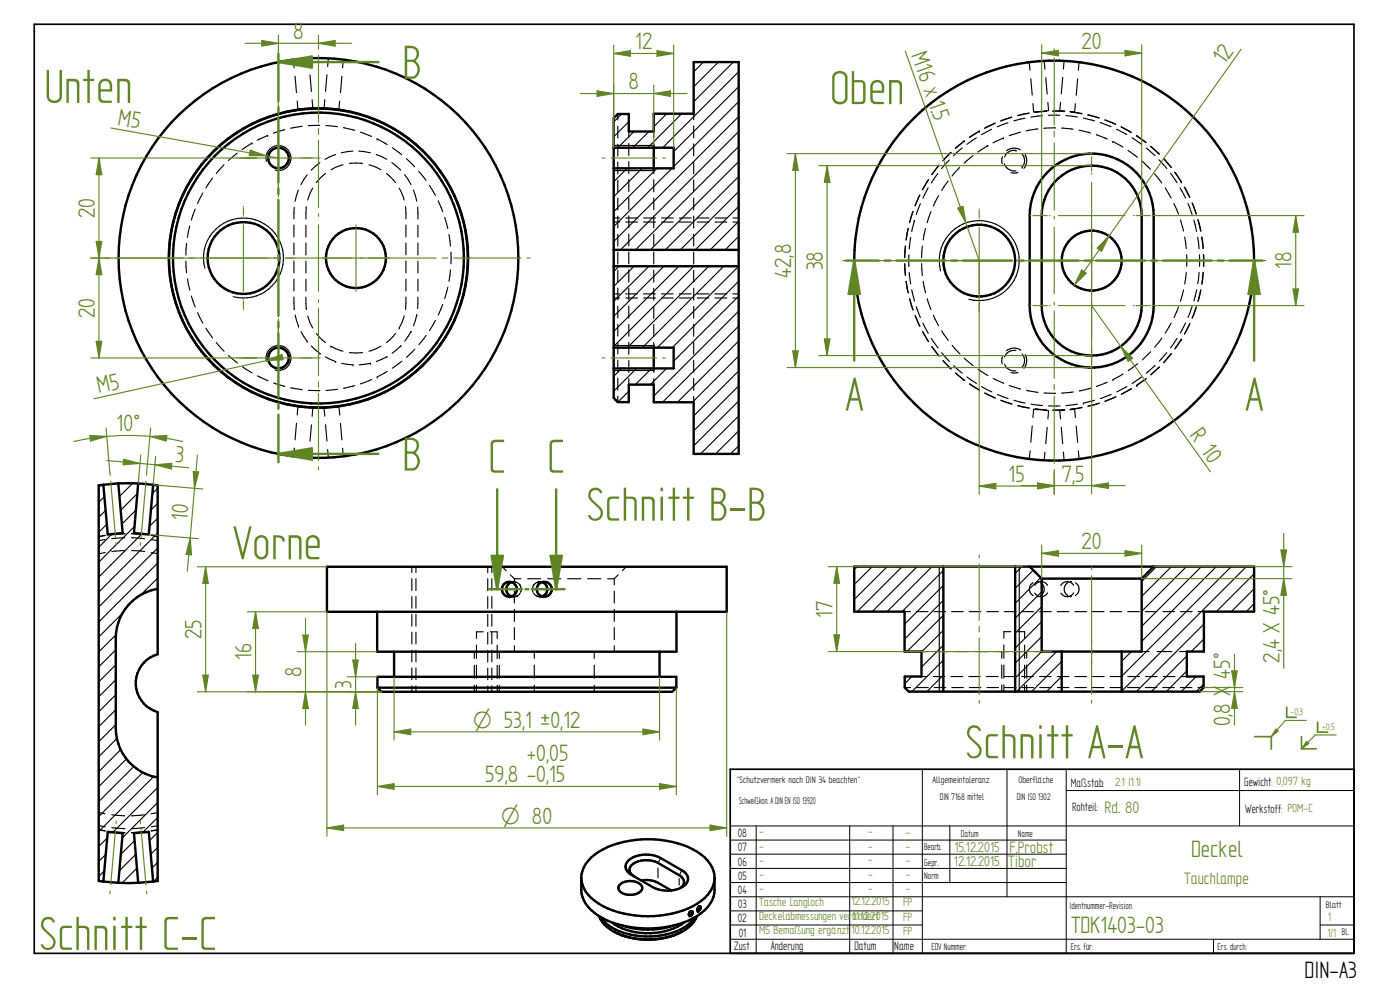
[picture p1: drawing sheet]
<svg xmlns="http://www.w3.org/2000/svg" width="420mm" height="297mm" viewBox="0 0 420 297" stroke-linecap="round" stroke-linejoin="round" font-family="sans-serif">
<path d="M10.3 7.3h396v278.7h-396zM406.3 230.8h-187.2v55.2" fill="none" stroke="#000" stroke-width=".51"/>
<g fill="none" stroke="#000" stroke-width=".3">
<path d="M276.8 230.8v55.2M302.2 230.8v38.3M320 237.2h86.3M320 230.8v55.2M372 230.8v17M219.1 256.3h100.9M219.1 252.1h100.9M219.1 247.8h187.2M226.9 247.8v38.2M255 247.8v38.2M268 247.8v38.2M285.1 247.8v17"/>
<path d="M219.1 277.5h57.7M219.1 273.3h57.7M219.1 269.1h187.2M219.1 264.8h100.9M219.1 260.6h100.9M396.2 277.5h10.1M396.2 269.1v12.7M219.1 281.8h187.2M364.2 281.8v4.2"/>
</g>
<path d="M376.5 221h5v3.8" fill="none" stroke="#5f8525" stroke-width=".51"/>
<path d="M385.7 216.2l-4.2 4.8" fill="none" stroke="#5f8525" stroke-width=".34"/>
<path d="M382.9 218.7l.7 .6-2.1 1.7z" fill="#5f8525"/>
<path d="M382.9 218.7l.7 .6-2.1 1.7zM385.7 216.2h6.3M394.7 220.5l-4.1 4.2" fill="none" stroke="#5f8525" stroke-width=".34"/>
<path d="M386.2 212.2v3h2.8M390.6 221v3.7h4.4" fill="none" stroke="#5f8525" stroke-width=".51"/>
<path d="M392.1 222.5l.7 .6-2.2 1.6z" fill="#5f8525"/>
<g fill="none" stroke="#5f8525" stroke-width=".34">
<path d="M95.6 13.9v.9M95.6 16.6v20.2M316.4 14.7v.9M316.4 17.4v20.1M83.6 34.9v.2M83.6 35.7v23.4M95.6 38.6v1.7M316.4 39.4v1.7M71.1 47.4h.2M71.9 47.4h23.4M83.6 59.7v.2M95.6 42.1v20.2"/>
<path d="M95.8 47.4h.3M316.4 42.8v20.3M32.1 77.4h.9M34.7 77.4h20.2M56.8 77.4h1.7M60.2 77.4h20.3M82.2 77.4h.9M85.6 77.4h45.3M95.6 64.1v.8M95.6 67.4v20M106.8 67.4v20M132.7 77.4h1.7"/>
<path d="M136.2 77.4h20.2M158.2 77.4h.9M252.9 78.2h.8M255.6 78.2h20.1M277.5 78.2h1.8M281 78.2h20.2M303.1 78.2h.8M306.4 78.2h45.3M316.4 64.9v.8M316.4 68.2v20M327.6 68.2v20M353.5 78.2h1.7"/>
<path d="M357 78.2h20.2M379 78.2h.9M83.6 94.9v.2M83.6 95.7v23.4M95.6 89.9v.9M95.6 92.5v20.2M316.4 90.7v.8M316.4 93.3v20.2M71.1 107.4h.2M71.9 107.4h23.4M83.6 119.7v.2M95.6 114.6v1.6"/>
<path d="M95.6 118v20.3M95.8 107.4h.3M316.4 115.3v1.7M316.4 118.8v20.2M95.6 140v.9M316.4 140.8v.9M392.1 222.5l.7 .6-2.2 1.6zM394.7 220.5h6.3M98.1 248.4l5-.8v1.6z"/>
</g>
<path d="M395.4 216.7v3h3.1" fill="none" stroke="#5f8525" stroke-width=".51"/>
<g fill="none" stroke="#000" stroke-width=".72">
<path d="M62.4 47.2a44.7 44.7 0 0 0-10.4 19.3M62.4 47.2a44.9 44.9 0 0 0-11.4 35.7M122.6 41.6a44.9 44.9 0 0 0-60.2 5.6M124.7 43.3l4 3.9M128.7 47.2a44.9 44.9 0 0 1-20.8 73.4M128.8 47.2a44.9 44.9 0 0 1-20.9 73.4M128.8 47.2a45 45 0 0 0-66.4 0M314.2 51.9a18.6 18.6 0 0 1 20.3-4.5 18.6 18.6 0 0 1 11.7 17.3v27a18.6 18.6 0 0 1-18.6 18.6 18.6 18.6 0 0 1-18.6-18.6v-27a18.8 18.8 0 0 1 5.2-12.8zM316.5 54.7a15 15 0 0 1 16.5-4 15 15 0 0 1 9.6 14v27a15 15 0 0 1-15 15 15 15 0 0 1-15-15v-27a15.5 15.5 0 0 1 3.9-10zM51.5 69.2a44.8 44.8 0 0 0-.7 11M51 82.9a45.1 45.1 0 0 0 6.4 18.1M51 82.9a46.6 46.6 0 0 0 7.9 20.5"/>
<path d="M59 103.3a43.8 43.8 0 0 0 24.3 17.3M60.6 105.5a45.2 45.2 0 0 0 22.7 15.1M83.3 120.6l5.4 1.2M88.7 121.8l5.5 .5M94.2 122.3h2.7M102.5 121.8l-5.6 .5M107.9 120.6a47.8 47.8 0 0 1-11 1.7M107.9 120.6l-2.8 .6M98.1 170.1h120v13.5h-120zM153.5 174.7a2.23 2.23 0 0 0-1.6 2.1 2.23 2.23 0 0 0 1.6 2.1M162.7 174.7a2.23 2.23 0 0 1 1.6 2.1 2.23 2.23 0 0 1-1.6 2.1M113.2 183.6v11.9h89.8v-11.9"/>
<path d="M118.3 195.5v7.6M197.9 195.5v7.6M113.3 206.3v-3.2h89.7v3.2M113.3 206.3l1.2 1.3h87.2l1.3-1.3M113.3 206.3h89.7M188.6 258.1a9.2 9.2 0 0 1 9.7-.6l6.4 3.7a2.6 2.6 0 0 1 1.8 2.3 2.6 2.6 0 0 1-1.5 2.5 9.5 9.5 0 0 1-9.1 .2l-6.3-3.7a2.55 2.55 0 0 1-1-4.4zM174.4 263.4a9.6 9.6 0 0 0 5.3 7.7 30.9 30.9 0 0 0 29.5 0 9.7 9.7 0 0 0 5.2-7.7M174.4 263.4a9.7 9.7 0 0 1 5.3-7.8 30.9 30.9 0 0 1 29.5 0 9.8 9.8 0 0 1 5.2 7.8M174.4 263.4a10.9 10.9 0 0 0 1.4 7.8 19.9 19.9 0 0 0 13.2 6.9 30.7 30.7 0 0 0 20.2-3.3 10.5 10.5 0 0 0 5.2-11.4M179.8 274.9a11.5 11.5 0 0 0 8.1 6.2 23.1 23.1 0 0 0 17.2-1.7M180.4 275.2a15.5 15.5 0 0 0 11.7 5.7 20.9 20.9 0 0 0 15.1-4l1.4-1.7M183.5 276.7a19.8 19.8 0 0 0 21.8 0"/>
<path d="M183.9 279.4l1.4 .7M185.9 265.6a4.8 4.8 0 0 1 6.7 .2 1.73 1.73 0 0 1-1.4 2.3 4.7 4.7 0 0 1-5.5-1.2l-.1-.5zM186.6 277.6a24.5 24.5 0 0 0 15.8 0M190.4 263a2.22 2.22 0 0 1-1.5-2.3 2.22 2.22 0 0 1 1.8-2 8.2 8.2 0 0 1 6.8 .2l6.3 3.7a2.1 2.1 0 0 1 1.5 1.8 2.1 2.1 0 0 1-1.1 2M192.4 264.2l1.8-.2 1.8 .3 1.5 .6 4 2.3M207.7 273.4l-.7 .2a.59 .59 0 0 0-.3 .6 .59 .59 0 0 0 .5 .5 1.07 1.07 0 0 0 .6-1.2M207.7 273.4l.1 .1M209.2 274.9a10.8 10.8 0 0 1-7.2 5.8 24.5 24.5 0 0 1-16.4-.5M209.4 273.2l.1 .1M209.5 273.3h.1M209.6 272.1l-.3 1.1M210 271.9l-.3 .2"/>
<path d="M210.1 271.9l.1 .1M210.2 272v.6l-.6 .7"/>
<circle cx="83.6" cy="47.4" r="3.1"/>
<circle cx="73.1" cy="77.4" r="10.8"/>
<circle cx="95.6" cy="77.4" r="60"/>
<circle cx="95.6" cy="77.4" r="43.6"/>
<circle cx="106.8" cy="77.4" r="9"/>
<circle cx="293.9" cy="78.2" r="10.8"/>
<circle cx="316.4" cy="78.2" r="60"/>
<circle cx="327.6" cy="78.2" r="9"/>
<circle cx="83.6" cy="107.4" r="3.1"/>
<circle cx="152.9" cy="176.8" r="2.25"/>
<circle cx="163.4" cy="176.8" r="2.25"/>
</g>
<g fill="none" stroke="#000" stroke-width=".34">
<path d="M88.1 17.9l.2 2.4M92.6 17.5l.2 2.5M98.5 17.5l-.2 2.4M103 17.9l-.2 2.5M308.9 18.7l.2 2.4M313.4 18.3l.2 2.4M319.4 18.3l-.3 2.4M323.8 18.7l-.2 2.4M85.4 38.9l-3.3 1.1M88.6 22.9l.4 4.9M89.2 30.3l.2 2.5 1.5-.2M90.7 37.9l-3.5 .6"/>
<path d="M93 22.5l.5 4.9M93.7 29.9l.2 2.5-1.5 .1M96 37.6l-3.5 .1M97.5 29.9l-.2 2.5 1.4 .1M97.8 37.7l3.5 .3M98.1 22.4l-.4 5M101.9 30.4l-.2 2.4-1.5-.2M102.6 22.9l-.4 4.9M103.1 38.3l3.4 .8M108.2 39.7l3.3 1.2M293.9 39.3l-3 1.9M294 39.4l-3.1 1.9"/>
<path d="M297.6 38.8l-3.1 1.6M298.7 37l-3.2 1.5M298.7 36.9l-3.2 1.5M302.5 36.8l-3.2 1.3M303.6 35.2l-3.3 1.1M303.6 35.1l-3.3 1.1M306.2 39.7l-3.3 1M307.6 35.5l-3.4 .8M308.8 33.9l-3.4 .8M308.9 34l-3.5 .7M309.4 23.6l.4 4.9M310 31.1l.2 2.5 1.5-.2"/>
<path d="M310.6 33.7l3.5-.3-3.5 .3M311.5 38.7l-3.5 .6M312.8 34.7l-3.4 .4M313.8 23.3l.5 4.9M314.5 30.7l.2 2.5-1.4 .1M314.6 34.6h3.5M315.9 33.4l3.5 .1M315.9 33.3l3.5 .1M316.8 38.4l-3.5 .1M318.3 30.7l-.3 2.5 1.6 .1M318.6 38.4l3.5 .4M318.9 23.2l-.4 5"/>
<path d="M319.9 34.7l3.4 .4M321.3 33.6l3.4 .6M321.3 33.6l3.4 .5M322.7 31.1l-.2 2.5-1.4-.2M323.4 23.7l-.4 4.9M323.9 39.1l3.4 .8M325.1 35.4l3.4 .9M326.5 34.5l3.4 .9M326.5 34.4l3.4 .9M330.2 36.8l3.2 1.2M331.6 36l2.3 .9M331.6 35.9l2.3 .9"/>
<path d="M333.9 36.9l.9 .4M333.9 36.8l.9 .5M335.1 38.8l3 1.6M336.5 38.1l3 1.7M336.5 38l3 1.8M60.9 57.9l-1.6 3.1M63.7 53.5l-1.9 2.9M67.2 49.4l-2.3 2.7M71.2 45.9l-2.7 2.3M75.6 42.9l-2.9 2M80 48.4a3.8 3.8 0 0 1 3.3-4.7 3.8 3.8 0 0 1 4 4.1 3.8 3.8 0 0 1-4.7 3.3M80.3 40.6l-3.1 1.5"/>
<path d="M89.5 57l-.9 3.4M92.2 52.5l-1.9 2.9M93.8 56.4l-1.4 3.6M96 48.8l-2.6 2.3M97.7 52l-2.8 2.8M100.7 46.4l-3.2 1.4M102.9 49.4l-3.6 1.5M104.9 49.1h3.9M105.9 45.3l-3.5 .5M107.7 45.3l3.5 .5M110.7 49.4l3.6 1.5M112.9 46.4l3.2 1.4"/>
<path d="M113.2 41.7l3 1.7M116 52.1l2.7 2.7M117.6 48.8l2.7 2.3M117.8 44.3l2.8 2.1M119.8 56.5l1.5 3.5M121.4 52.4l1.9 3M122 47.6l2.4 2.4M124.1 57l1 3.4M125.7 51.4l2.1 2.7M128.9 55.6l1.8 3M276 58.5l-1.4 3.2M276.1 58.5l-1.5 3.3"/>
<path d="M278.2 54.5l-1.4 2.4M278.5 56.4l-1.5 3.1M278.6 53.9l-1.7 3M281.5 52l-2 2.9M281.7 58.7l-1.6 3.1M281.8 49.6l-2.1 2.8M281.8 49.6l-2 2.7M283.2 47.9l-.3 .3M283.2 48l-.2 .3M284.6 54.3l-2 2.8M284.9 48l-2.3 2.6M285.4 45.7l-2.2 2.2"/>
<path d="M285.4 45.8l-2.2 2.2M288 50.2l-2.3 2.6M288.7 44.4l-2.5 2.3M289.4 42.2l-2.7 2.2M289.5 42.3l-2.7 2.2M292 46.7l-2.7 2.3M293 41.4l-2.8 1.9M296.4 43.7l-2.9 1.9M300.9 47l-.3 1.4 .2 .7M301.1 41.4l-3.1 1.5M301.4 49.2a3.2 3.2 0 0 0 3.5 2.1M304.9 45.1a3.1 3.1 0 0 0-3.4 2"/>
<path d="M305.5 51.7l-1.3 .2-.8-.1M306.1 44.9v-.1a3.8 3.8 0 0 0-4 .5M306.8 46.2a2.99 2.99 0 0 1-.1 4M307.7 46.5a3.6 3.6 0 0 1-.4 4M329 40.4l3.3 1.3M334 42.5l3 1.7M338.5 45.1l2.9 2.1M339.7 41.3l2.9 2M341.1 40.7l2.8 2.1-2.8-2M342.8 48.3l2.5 2.5M344 44.4l2.6 2.3M345.3 43.9l2.6 2.4"/>
<path d="M345.3 43.9l2.7 2.3M346.5 52.2l2.1 2.7M347.8 48l2.4 2.5M349.2 47.6l.3 .4M349.5 48l1.9 2.2M349.6 47.9l1.9 2.3M349.7 56.4l1.8 3M351.3 52l2 2.8M352.5 51.7l2 2.9M352.6 51.6l2 2.9M354.1 56.4l1.7 3M355.4 56.2l1.6 3.1"/>
<path d="M355.5 56.1l1.6 3.1M55.8 78.4l.2 3.4M56 73l-.2 3.5M56.9 67.8l-.7 3.4M58.6 62.7l-1.2 3.3M88.2 67.5v3.6M88.2 72.9v3.6M88.2 78.3v3.6M88.3 62.2l-.1 3.5M91.8 67.6v3.5M91.8 72.9v3.6M91.8 78.4v3.5"/>
<path d="M91.9 62l-.1 3.7M121.7 62l.1 3.7M121.8 67.5v3.6M121.8 72.9v3.6M121.8 78.3v3.6M125.3 62.1l.1 3.6M125.4 67.6v3.5M125.4 72.9v3.6M125.4 78.4v3.5M131.5 60.2l1.4 3.3M133.5 65.2l.9 3.4M134.7 70.4l.5 3.4"/>
<path d="M135.3 75.6v3.6M271.5 79.1l.2 3.5M271.6 79.1l.2 3.5M271.7 73.8l-.2 3.5M271.8 73.8l-.2 3.5M272.5 68.5l-.6 3.5M272.6 68.6l-.6 3.4M272.8 76.5v3.5M273.3 71.2l-.4 3.5M274 63.4l-1 3.4M274.1 63.5l-1.1 3.3M274.4 66.1l-.8 3.4"/>
<path d="M276.2 61.1l-1.2 3.3M276.6 79.1l.2 3.5M276.8 73.8l-.2 3.5M277.7 68.6l-.6 3.4M279.4 63.5l-1.2 3.3M352.3 61l1.4 3.3M354.3 66l.9 3.3M355.5 71.1l.5 3.5M356.1 76.4v3.5M356.5 61.1l1.2 3.2M357.7 60.9l1.3 3.3M357.8 60.9l1.3 3.3"/>
<path d="M358.3 66l.8 3.4M359.4 71.2l.5 3.4M359.5 66l.8 3.3M359.6 65.9l.8 3.4M360 76.5v3.4M360.6 71.1l.4 3.5M360.7 71.1l.4 3.5M361.2 76.4v3.5M361.3 76.4v3.5M56.2 83.7l.8 3.4M57.4 88.8l1.2 3.3M59.3 93.8l1.6 3.1"/>
<path d="M61.5 80.5a12 12 0 0 1 10.6-15 12 12 0 0 1 13 13 12 12 0 0 1-15.1 10.5M61.8 98.5l2 2.9M88.2 89.1l.1 3.6M88.2 83.7v3.6M88.6 94.5l1 3.3M90.3 99.5l1.9 2.9M91.8 89.2l.2 3.7M91.8 83.8v3.5M92.4 94.8l1.4 3.6M121.3 94.8l-1.5 3.6M121.8 83.7v3.6M121.8 89.1l-.1 3.7"/>
<path d="M123.3 99.4l-1.8 3M125.1 94.4l-1 3.3M125.4 83.8v3.5M125.4 89.2l-.1 3.4M130.7 96.1l-1.8 3.1M132.9 91.3l-1.4 3.2M134.4 86.2l-.9 3.4M135.2 80.9l-.5 3.5M271.9 84.4l.6 3.5M272 84.4l.6 3.4M272.9 81.7l.4 3.5M273 89.7l1 3.3"/>
<path d="M273 89.6l1.1 3.4M273.6 87l.8 3.3M274.6 94.7l1 2.3M274.7 94.7l1.3 3.2M275 92l1.2 3.3M276.8 99.5l1.8 3M276.9 99.5l1.8 3M277 96.9l1.6 3.1M277.1 84.4l.7 3.4M278.2 89.6l1.2 3.3M280.1 94.6l1.6 3.1M282.3 81.3a12 12 0 0 1 10.5-15.1 12 12 0 0 1 13 13 12 12 0 0 1-15 10.6"/>
<path d="M282.6 99.3l2 2.9M351.5 96.9l-1.8 3M353.7 92.1l-1.4 3.2M355.2 87l-.9 3.4M355.8 96.9l-1.6 3M356 81.7l-.5 3.5M357.1 97.1l-1.6 3.1 1.6-3.1M357.7 92l-1.2 3.2M359 92.1l-1.3 3.3M359.1 92.2l-1.3 3.2M359.1 86.9l-.8 3.4M359.9 81.7l-.5 3.4"/>
<path d="M360.3 87l-.8 3.4 .9-3.4M361 81.7l-.3 3.5M361.1 81.7l-.4 3.5M64.9 102.8l2.4 2.6M68.6 106.7l2.6 2.2M72.7 110l2.9 1.9M77.2 112.8l3.2 1.5M80 108.4a3.7 3.7 0 0 1 3.3-4.7 3.7 3.7 0 0 1 4 4.1 3.7 3.7 0 0 1-4.7 3.2M82.1 114.9l3.4 1.1M87.2 116.3l3.5 .6M92.5 117.1l3.5 .1M93.4 103.8l2.6 2.2"/>
<path d="M94.9 100.1l2.8 2.7M97.6 107.1l3.1 1.4M99.3 103.9l3.6 1.5M101.3 116.8l-3.5 .4M102.5 109l3.4 .5M104.9 105.8h3.9M106.5 115.7l-3.4 .8M111.2 109l-3.4 .5M111.5 113.9l-3.3 1.2M114.3 103.9l-3.6 1.5M116.1 107l-3.1 1.5M116.2 111.4l-3 1.7"/>
<path d="M118.7 100l-2.7 2.8M120.3 103.8l-2.6 2.2M120.6 108.4l-2.8 2.1M124.5 104.8l-2.5 2.4M127.9 100.7l-2.2 2.7M279.5 101.6l2 2.8M279.6 104.1l2.2 2.7M279.7 104l2.1 2.8M282.6 105.8l2.3 2.6M285.5 110.7l-2.5-2.5 2.4 2.5M285.7 103.6l2.4 2.6M286.2 109.7l2.6 2.3"/>
<path d="M286.8 111.9l2.7 2.3M286.8 111.9l2.7 2.2M289.4 107.4l2.6 2.3M290.2 113.1l2.9 2M290.9 115.2l3 1.9M291 115.1l3 2M293.5 110.8l2.9 1.9M294.6 116l3.1 1.6M295.6 117.9l3.1 1.5-3.2-1.5M298.1 113.5l3.1 1.5M299.3 118.4l3.2 1.2M300.9 107l-.3 1.4 .2 .8"/>
<path d="M301.4 109.3a3.2 3.2 0 0 0 3.5 2M302.9 115.7l3.4 1M304.9 105.2a3 3 0 0 0-3.4 1.9M305.5 111.8h-2.1M306.1 104.9a3.7 3.7 0 0 0-4 .3M306.8 106.2a3 3 0 0 1-.1 4M307.7 106.5a3.6 3.6 0 0 1-.4 4M308 117.1l3.5 .6M313.3 117.9l3.5 .1M322.1 117.6l-3.5 .3M327.3 116.5l-3.4 .8M332.3 114.7l-3.3 1.3"/>
<path d="M333.5 118.3l-3.3 1.3M333.9 119.5l-2.3 .9M334.8 119l-.9 .5M336.5 118.3l3-1.7-3 1.7M337 112.2l-3 1.7M338.2 116l-3.1 1.6M341.4 109.1l-2.8 2.2M342.6 113.1l-2.8 2M343.9 113.5l-2.7 2.1M344 113.6l-2.8 2.1M345.3 105.5l-2.5 2.5M346.6 109.7l-2.6 2.3"/>
<path d="M347.6 110.4l-2 1.9M347.6 110.4l-2.3 2M347.9 110.1l-.3 .3M348 110.1l-.4 .3M348.7 101.4l-2.2 2.8M350.2 105.8l-2.3 2.6M351.5 106.1l-2.3 2.7M353.3 101.5l-2 2.9M354.5 101.8l-1.9 2.8M354.6 101.9l-2 2.8M88.3 134.5l-.2 2.4M89 127l-.4 5"/>
<path d="M90.9 122.2l-1.5-.2-.2 2.5M92.4 122.3l1.5 .1-.2 2.5M92.8 134.9l-.2 2.4M93.5 127.5l-.5 4.9M97.7 127.4l.4 4.9M98.3 134.9l.2 2.4M98.8 122.3l-1.6 .1 .3 2.5M100.3 122.2l1.4-.2 .3 2.5M102.2 127l.4 5M102.8 134.5l.2 2.4M300.4 120.1l3.3 1.1M300.4 120.1l3.3 1.2"/>
<path d="M304.3 120.1l3.4 .8M305.4 121.8l3.5 .7M305.5 121.7l3.4 .7M309.1 135.3l-.2 2.4M309.4 121.3l3.5 .4M309.8 127.8l-.4 4.9M310.7 122.6l3.4 .4M310.7 122.7l3.4 .4M311.6 122.9l-1.4-.1-.2 2.5M313.2 123.1l1.5 .1-.2 2.5M313.6 135.7l-.2 2.4M314.3 128.2l-.5 4.9"/>
<path d="M314.7 121.8h3.4M318.5 128.2l.4 4.9M319.1 135.6l.3 2.5M319.5 122.9l-3.5 .1M319.5 123l-3.5 .1M319.5 123.1l-1.5 .1 .3 2.4M321 122.9l1.5-.1 .2 2.5M323 127.8l.4 5M323.4 121.2l-3.5 .5M323.6 135.3l.2 2.4M324.7 122.2l-3.4 .6M324.8 122.3l-3.5 .5"/>
<path d="M328.5 120.1l-3.3 .8M329.9 120.9l-3.4 1M329.9 121l-3.4 .9M123.6 170.1v1.7M123.6 173.6v3.6M123.6 179v3.5M124.8 170.1v1.7M124.8 173.6v3.6M124.8 179v3.5M146.4 170.1v1.7M146.4 173.7v3.5M146.4 179v3.5"/>
<path d="M147.6 170.1v1.7M147.6 173.6v3.6M147.6 179v3.5M150.7 170.1l1.2 1.1M152.3 178a2.31 2.31 0 0 0 1.9 1.1M152.9 179.1h.4M153.1 179h.1M153.2 172.5l1.2 1.2M153.3 174.5l-.3 .1M153.5 174.7h1.3M153.5 178.9l.2 .1M153.7 179.1h.5"/>
<path d="M153.8 174.5h.4M154 179l.2 .1M154.4 173.7v1.8M154.4 177.3v3.6M154.4 173.7h1.9M154.8 179l-.6 .1M155.3 178.7l-.5 .3M155.9 175.4a2.18 2.18 0 0 1 .3 2.3M156.1 175.6a2.2 2.2 0 0 0-3.8 .1M156.1 177.9l-1.3 1.1M158.4 173.7h3.9M160.1 178a2.16 2.16 0 0 0 1.9 1.1"/>
<path d="M160.3 175.3a2.17 2.17 0 0 0-.3 2.4M160.8 178.7l1.2 .4M162 174.5l.7 .2M162 174.5l-.6 .1M162 174.5h.5M162 179.1h.4M162.2 179l-.2 .1M162.7 178.9l-.2 .1M162.9 179.1h.5M162.9 174.5h.5M163.1 174.6h.1M163.9 175.6a2.24 2.24 0 0 0-3.8 .1"/>
<path d="M163.9 177.9a2.22 2.22 0 0 1-1.9 1.2M164.4 173.7h3.9M170.3 173.7h4M176.3 173.7h4M182.4 173.7h2M184.4 173.7v1.8M184.4 177.3v3.6M185.5 172.5l-1.1 1.2M187.9 170.1l-1.1 1.1M123.6 184.3v3.6M123.6 189.7v3.5M123.6 195.1v3.5"/>
<path d="M124.8 184.3v3.6M124.8 189.7v3.5M124.8 195.1v3.5M142.4 195.5v2.1M142.4 199.6v3.9M143 193.5v4M143 199.6v3.9M145 189.6h-2v1.9M146.4 184.4v3.5M146.4 189.7v3.6M146.4 195.1v3.5M147.1 189.6h2.1v2"/>
<path d="M147.6 184.3v3.6M147.6 189.7v3.5M147.6 195.1v3.5M149.2 193.6v4M149.2 199.6v3.9M149.8 195.5v2.1M149.8 199.6v3.9M154.4 182.8v3.6M154.4 188.3v3.6M154.4 193.8v1.7M160.3 195.5v2M160.3 199.6v3.9"/>
<path d="M178.3 195.5v2.1M178.3 199.6v3.9M184.4 182.8v3.6M184.4 188.3v3.6M184.4 193.8v1.7M123.6 200.4v3.5M123.6 205.8v1.8M124.8 200.4v3.5M124.8 205.8v1.8M142.4 205.6v2M143 205.6v2M146.4 200.4v3.6"/>
<path d="M146.4 205.8v1.8M147.6 200.4v3.5M147.6 205.8v1.8M149.2 205.6v2M149.8 205.6v2M160.3 205.6v2M178.3 205.6v2M198.1 257.8l-.4 .7M197.5 260.4v3M203.8 263.6v2M204.5 261.5l-.4 .7"/>
</g>
<g fill="#000">
<circle cx="293.9" cy="39.3" r=".17"/>
<circle cx="294" cy="39.4" r=".17"/>
<circle cx="75.6" cy="42.9" r=".17"/>
<circle cx="80.3" cy="40.6" r=".17"/>
<circle cx="113.1" cy="41.7" r=".17"/>
<circle cx="296.4" cy="43.7" r=".17"/>
<circle cx="301.1" cy="41.4" r=".17"/>
<circle cx="301.4" cy="49.2" r=".17"/>
<circle cx="304.9" cy="45.1" r=".17"/>
<circle cx="306.7" cy="50.2" r=".17"/>
<circle cx="307.7" cy="46.5" r=".17"/>
<circle cx="334" cy="42.5" r=".17"/>
<circle cx="354.5" cy="54.6" r=".17"/>
<circle cx="354.6" cy="54.5" r=".17"/>
<circle cx="274.4" cy="66.1" r=".17"/>
<circle cx="88.3" cy="92.7" r=".17"/>
<circle cx="89.6" cy="97.8" r=".17"/>
<circle cx="119.8" cy="98.4" r=".17"/>
<circle cx="123.3" cy="99.4" r=".17"/>
<circle cx="125.1" cy="94.4" r=".17"/>
<circle cx="92.2" cy="102.4" r=".17"/>
<circle cx="96" cy="106" r=".17"/>
<circle cx="99.3" cy="103.9" r=".17"/>
<circle cx="100.7" cy="108.5" r=".17"/>
<circle cx="105.9" cy="109.5" r=".17"/>
<circle cx="111.2" cy="109" r=".17"/>
<circle cx="113.2" cy="113.1" r=".17"/>
<circle cx="116.1" cy="107" r=".17"/>
<circle cx="120.3" cy="103.8" r=".17"/>
<circle cx="306.1" cy="104.9" r=".17"/>
<circle cx="307.7" cy="106.5" r=".17"/>
<circle cx="334" cy="113.9" r=".17"/>
<circle cx="341.2" cy="115.6" r=".17"/>
<circle cx="341.2" cy="115.7" r=".17"/>
<circle cx="354.5" cy="101.8" r=".17"/>
<circle cx="354.6" cy="101.8" r=".17"/>
<circle cx="325.2" cy="120.9" r=".17"/>
<circle cx="152.9" cy="174.5" r=".17"/>
<circle cx="152.9" cy="179.1" r=".17"/>
<circle cx="153.2" cy="174.6" r=".17"/>
<circle cx="155.3" cy="178.7" r=".17"/>
<circle cx="161.4" cy="174.6" r=".17"/>
<circle cx="162" cy="179.1" r=".17"/>
<circle cx="162" cy="174.5" r=".17"/>
<circle cx="163.1" cy="179" r=".17"/>
<circle cx="163.4" cy="174.5" r=".17"/>
<circle cx="206.9" cy="274.7" r=".36"/>
<circle cx="207.4" cy="274.6" r=".36"/>
<circle cx="207.7" cy="273.4" r=".36"/>
<circle cx="207.8" cy="273.5" r=".36"/>
<circle cx="209.4" cy="273.2" r=".36"/>
<circle cx="209.5" cy="273.3" r=".36"/>
<circle cx="209.6" cy="273.3" r=".36"/>
<circle cx="209.6" cy="272.1" r=".36"/>
<circle cx="209.8" cy="272" r=".36"/>
<circle cx="210" cy="271.9" r=".36"/>
<circle cx="210.2" cy="272" r=".36"/>
</g>
<path d="M98.1 248.4l5-.8v1.6z" fill="#5f8525"/>
<path d="M213.1 247.6l5 .8-5 .8z" fill="none" stroke="#5f8525" stroke-width=".34"/>
<path d="M213.1 247.6l5 .8-5 .8z" fill="#5f8525"/>
<path d="M312.6 15.9l5-.8v1.7zM98.1 183.6v67.3M218.1 183.6v67.3M98.1 248.4h120" fill="none" stroke="#5f8525" stroke-width=".34"/>
<path d="M312.6 15.9l5-.8v1.7z" fill="#5f8525"/>
<path d="M337.6 15.1l5 .8-5 .9z" fill="none" stroke="#5f8525" stroke-width=".34"/>
<path d="M337.6 15.1l5 .8-5 .9z" fill="#5f8525"/>
<path d="M312.6 13.4v51.3M312.6 15.9h30M342.6 13.4v51.3M311.4 144.9l5 .8-5 .9z" fill="none" stroke="#5f8525" stroke-width=".34"/>
<path d="M311.4 144.9l5 .8-5 .9z" fill="#5f8525"/>
<path d="M327.6 145.7l5-.8v1.7z" fill="none" stroke="#5f8525" stroke-width=".34"/>
<path d="M327.6 145.7l5-.8v1.7z" fill="#5f8525"/>
<path d="M28.9 72.4h1.7l-.9 5zM327.6 90.7v57.5M306.4 145.7h31.2M316.4 141.7v6.5" fill="none" stroke="#5f8525" stroke-width=".34"/>
<path d="M28.9 72.4h1.7l-.9 5z" fill="#5f8525"/>
<path d="M29.7 47.4l.9 5h-1.7z" fill="none" stroke="#5f8525" stroke-width=".34"/>
<path d="M29.7 47.4l.9 5h-1.7z" fill="#5f8525"/>
<path d="M95.6 13l5-.9v1.7zM27.2 47.4h49.8M29.7 47.4v30M27.2 77.4h4.9" fill="none" stroke="#5f8525" stroke-width=".34"/>
<path d="M95.6 13l5-.9v1.7z" fill="#5f8525"/>
<path d="M78.6 12.1l5 .9-5 .8z" fill="none" stroke="#5f8525" stroke-width=".34"/>
<path d="M78.6 12.1l5 .9-5 .8z" fill="#5f8525"/>
<g fill="none" stroke="#5f8525" stroke-width=".34">
<path d="M73.6 13h32M83.6 10.5v36.9M95.6 10.5v3.4M57.6 77.4h.1M58 77.4h2.1M60.5 77.4h.1M63.1 77.4h20M73.1 61.9v.2M73.1 62.4v2.1M73.1 64.8v.1M73.1 67.4v20M85.6 77.4h.1"/>
<path d="M86 77.4h2.1M88.4 77.4h.2M278.4 78.2h.1M278.8 78.2h2.2M281.3 78.2h.1M283.9 78.2h20M293.9 62.7v.1M293.9 63.2v2.1M293.9 65.6v.1M293.9 68.2v20M306.4 78.2h.1M306.8 78.2h2.1"/>
<path d="M309.2 78.2h.2M73.1 89.9v.1M73.1 90.3v2.2M73.1 92.8v.1M293.9 90.7v.1M293.9 91.1v2.2M293.9 93.6v.1M311.4 145l5 .8-5 .9z"/>
</g>
<path d="M311.4 145l5 .8-5 .9z" fill="#5f8525"/>
<path d="M293.9 145.8l5-.8v1.7z" fill="none" stroke="#5f8525" stroke-width=".34"/>
<path d="M293.9 145.8l5-.8v1.7z" fill="#5f8525"/>
<path d="M287.4 62.4l1.6-.5 .9 5zM293.9 78.2v70.2M293.9 145.8h22.5M316.4 141.7v6.7" fill="none" stroke="#5f8525" stroke-width=".34"/>
<path d="M287.4 62.4l1.6-.5 .9 5z" fill="#5f8525"/>
<path d="M271.7 15.3l22.2 62.9M324.6 81l1.4 1-3.6 3.6z" fill="none" stroke="#5f8525" stroke-width=".34"/>
<path d="M324.6 81l1.4 1-3.6 3.6z" fill="#5f8525"/>
<path d="M332.8 70.8l-2.2 4.6-1.3-.9z" fill="none" stroke="#5f8525" stroke-width=".34"/>
<path d="M332.8 70.8l-2.2 4.6-1.3-.9z" fill="#5f8525"/>
<path d="M372.5 14.8l-50.1 70.8M75.1 45l4.8 1.7h-5.1z" fill="none" stroke="#5f8525" stroke-width=".34"/>
<path d="M75.1 45l4.8 1.7h-5.1z" fill="#5f8525"/>
<path d="M33.3 38.4l50.3 9M79.9 108.2l4.7-1.9 .4 1.6z" fill="none" stroke="#5f8525" stroke-width=".34"/>
<path d="M79.9 108.2l4.7-1.9 .4 1.6z" fill="#5f8525"/>
<path d="M83.6 107.4l-55.4 12.2M118.3 219.6l5-.9v1.7z" fill="none" stroke="#5f8525" stroke-width=".34"/>
<path d="M118.3 219.6l5-.9v1.7z" fill="#5f8525"/>
<path d="M192.9 218.7l5 .9-5 .8z" fill="none" stroke="#5f8525" stroke-width=".34"/>
<path d="M192.9 218.7l5 .9-5 .8z" fill="#5f8525"/>
<path d="M118.3 203.1v19M118.3 219.6h79.6M197.9 203.1v19M113.3 236l5-.9v1.7z" fill="none" stroke="#5f8525" stroke-width=".34"/>
<path d="M113.3 236l5-.9v1.7z" fill="#5f8525"/>
<path d="M197.9 235.1l5.1 .9-5.1 .8z" fill="none" stroke="#5f8525" stroke-width=".34"/>
<path d="M197.9 235.1l5.1 .9-5.1 .8z" fill="#5f8525"/>
<path d="M237.9 105.3h1.7l-.9 5zM113.3 206.3v32.2M203 206.3v32.2M113.3 236h89.7" fill="none" stroke="#5f8525" stroke-width=".34"/>
<path d="M237.9 105.3h1.7l-.9 5z" fill="#5f8525"/>
<path d="M238.7 46.1l.9 5h-1.7z" fill="none" stroke="#5f8525" stroke-width=".34"/>
<path d="M238.7 46.1l.9 5h-1.7z" fill="#5f8525"/>
<path d="M236.2 46.1h91.4M238.7 46.1v64.2M236.2 110.3h91.4M336.3 103.9l3.6 3.6-1.3 1z" fill="none" stroke="#5f8525" stroke-width=".34"/>
<path d="M336.3 103.9l3.6 3.6-1.3 1z" fill="#5f8525"/>
<path d="M327.6 91.7l35.7 49.9" fill="none" stroke="#5f8525" stroke-width=".34"/>
<g fill="none" stroke="#5f8525" stroke-width=".72">
<path d="M263.7 78.2h-7.3v30M265.5 78.2h1.7M269 78.2h14.7M285.5 78.2h1.7M289 78.2h14.7M305.5 78.2h1.7M309 78.2h14.7M325.5 78.2h1.7M329 78.2h14.7M345.5 78.2h1.7M349 78.2h14.7M365.5 78.2h1.7"/>
<path d="M369 78.2h7.4"/>
</g>
<path d="M256.4 78.2l1.7 10h-3.4z" fill="#5f8525"/>
<path d="M256.4 78.2l1.7 10h-3.4zM376.4 78.2v30" fill="none" stroke="#5f8525" stroke-width=".72"/>
<path d="M376.4 78.2l1.6 10h-3.3z" fill="#5f8525"/>
<path d="M253.9 78.2h2.5M376.4 78.2l1.6 10h-3.3zM376.4 78.2h2.5" fill="none" stroke="#5f8525" stroke-width=".72"/>
<g fill="none" stroke="#000" stroke-width=".34">
<path d="M257.3 170l-.9 .9M261.8 170l-5.4 5.4M266.3 170l-9.9 9.9M270.8 170l-13.6 13.5M275.2 170l-13.5 13.5M279.7 170l-13.5 13.5M281.9 170v37.5M283.1 171.2l-12.4 12.3M283.1 175.6l-11.6 11.7M305.9 170v37.5M306.7 170l-2 2M310 174.8a2.24 2.24 0 0 0 0 3.9"/>
<path d="M310.1 171.1l-5.4 5.4M310.5 177.9a2.31 2.31 0 0 0 2 1.1M311.1 174.5h.5M311.1 179h.5M312 179h.5M312.1 174.5a2.41 2.41 0 0 1 2.3 1.1M312.2 174.5a2.05 2.05 0 0 0-1.7 1.1M312.3 174.8a2.24 2.24 0 0 1 0 3.9M312.3 173.3l-7.6 7.7M312.6 177.5l-7.9 8M314.4 177.9a2.22 2.22 0 0 1-1.9 1.1M318.4 177.9a2.31 2.31 0 0 0 1.9 1.1"/>
<path d="M320.3 179h.4M320.5 174.8a2.24 2.24 0 0 0 0 3.9M320.6 174.5a1.96 1.96 0 0 1 1.6 1.1M320.7 174.5a2.38 2.38 0 0 0-2.3 1.1M321.2 179h.4M321.2 174.5h.4M322.2 177.9a2.22 2.22 0 0 1-1.9 1.1M322.7 174.8a2.24 2.24 0 0 1 0 3.9M347.1 170l-4.5 4.5M351.6 170l-9 8.9M356.1 170l-13.5 13.4M360.5 170l-17.9 17.9"/>
<path d="M365 170l-22.4 22.4M369.5 170l-32.9 32.9M374 170l-37.4 37.4M376.4 172.2l-11.4 11.3M376.4 176.7l-6.9 6.8M271.5 183.5h1.7M275 183.5h3.5M276.6 195.5h1.9M280.3 183.5h3.5M280.6 195.5h4M283.1 180.1l-11.6 11.7M283.1 184.6l-10.9 10.9"/>
<path d="M283.1 189.1l-6.5 6.5M283.1 193.6l-6.5 6.6M283.1 198.1l-9.4 9.4M285.6 183.5h3.5M286.6 195.5h4M290.9 183.5h3.5M292.6 195.5h4M296.2 183.5h3.4M298.7 195.5h3.9M300.6 195.5v2M300.6 199.6v3.9M301.3 193.5v4"/>
<path d="M301.3 199.5v4M301.4 183.5h3.5M303.3 189.5h-2v2M304.7 195.5h3.9M305.5 189.5h2v2M306.7 183.5h3.5M307.5 193.5v4M307.5 199.6v3.9M308.1 195.5v2M308.1 199.6v3.9M310.7 195.5h1.9l-7.9 8M312 183.5h3.5"/>
<path d="M312.6 182l-7.9 8M312.6 186.5l-7.9 8M312.6 191l-7.9 8M317.1 195.5l-12 12M317.3 183.5h3.5M318.6 198.5l-9 9M322.6 183.5h3.5M327.9 183.5h3.4M333.2 183.5h3.4M338.4 183.5h3.5M339.5 195.5l-2.9 2.9M342.6 195.5h2.3"/>
<path d="M343.7 183.5h3.5M347.2 195.5h4.5M349 183.5h3.5M354 195.5h2.2M354.3 183.5h3.5M356.2 196.8l-10.7 10.7M359.6 183.5h1.7M361.3 187.2l-20.3 20.3M361.3 191.7l-3.8 3.8M376.4 181.1l-2.4 2.4M271.5 206.3h1.8M273.7 203l-2.2 2.1"/>
<path d="M275.1 206.3h3.5M276.6 203h1.7M280.1 203h3.5M280.4 206.3h3.4M283.1 202.6l-4.9 4.9M283.1 207.1l-.5 .4M285.4 203h3.5M285.7 206.3h3.4M290.7 203h3.5M290.9 206.3h3.5M296 203h3.5M296.2 206.3h3.5"/>
<path d="M300.6 205.5v2M301.3 205.5v2M301.3 203h3.5M301.5 206.3h3.5M306.7 203h3.4M306.7 206.3h3.5M307.5 205.5v2M308.1 205.5v2M311.9 203h3.6M312 206.3h3.5M317.3 203h3.4M317.3 206.3h3.5"/>
<path d="M318.6 202.9l-4.5 4.6M318.6 207.4l-.1 .1M322.6 206.3h3.4M322.6 203h3.5M327.9 206.3h3.4M327.9 203h3.5M333.1 206.3h3.5M333.2 203h3.5M338.4 206.3h3.5M338.5 203h3.5M343.7 206.3h3.5M343.8 203h3.5"/>
<path d="M348.9 206.3h3.5M349.1 203h3.5M354.2 206.3h3.5M354.4 203h1.8M356.2 201.3l-6.2 6.2M359 203l-4.5 4.5M359.5 206.3h1.7M361.2 205.3l-2.2 2.2"/>
</g>
<path d="M256.4 170h120v13.5h-15.1v12h-5.1v7.5h5v3.3l-1.2 1.2h-87.3l-1.2-1.2v-3.3h5.1v-7.5h-5.1v-12h-15.1zM283.1 170v37.5M304.7 170v37.5M309 170l3.6 3.6M312.6 173.6h30M312.6 173.6v21.9h30v-21.9M346.2 170l-3.6 3.6M318.6 195.5v12M336.6 195.5v12" fill="none" stroke="#000" stroke-width=".72"/>
<path d="M29.7 77.4l.9 5h-1.7z" fill="none" stroke="#5f8525" stroke-width=".34"/>
<path d="M29.7 77.4l.9 5h-1.7z" fill="#5f8525"/>
<path d="M28.9 102.4h1.7l-.9 5z" fill="none" stroke="#5f8525" stroke-width=".34"/>
<path d="M28.9 102.4h1.7l-.9 5z" fill="#5f8525"/>
<path d="M27.2 77.4h30.4M29.7 77.4v30M27.2 107.4h49.8M293.9 166.5v.9M293.9 169.2v16.9M327.6 170.1v.8M327.6 172.7v35.6M293.9 187.9v1.7M293.9 191.4v17M293.9 210.2v.8M327.6 210.1v.9" fill="none" stroke="#5f8525" stroke-width=".34"/>
<path d="M113.6 18.6h-30v11.8M83.6 32.1v1.8M83.6 35.6v19.1M83.6 56.6v1.7M83.6 60v14.8M83.6 76.5v1.7M83.6 80.1v14.6M83.6 96.5v1.8M83.6 100v19.1M83.6 120.9v1.7M83.6 124.4v11.8" fill="none" stroke="#5f8525" stroke-width=".72"/>
<path d="M83.6 18.6l10-1.6v3.3z" fill="#5f8525"/>
<path d="M83.6 18.6l10-1.6v3.3zM83.6 136.2h30" fill="none" stroke="#5f8525" stroke-width=".72"/>
<path d="M83.6 136.2l10-1.7v3.4z" fill="#5f8525"/>
<path d="M83.6 16.1v2.5M83.6 136.2l10-1.7v3.4zM83.6 136.2v2.5" fill="none" stroke="#5f8525" stroke-width=".72"/>
<g fill="none" stroke="#000" stroke-width=".34">
<path d="M211.1 18.6l-2.9 2.9M215.6 18.6l-7.4 7.4M220.1 18.6l-11.9 11.9M185.4 34.2v1.8M185.4 37.8v3.6M186.6 34.2l-2.4 2.4M188.7 36.5l-4.5 4.6M188.7 39.5v1.7M190.3 39.5l-4.9 4.8M194.8 39.5l-4.9 4.8M196.2 39.5v1.7M200.1 34.1l-3.9 3.9"/>
<path d="M204.6 34.1l-10.2 10.2M208.2 34.1v1.8M208.2 37.8v3.6M221.7 21.5l-22.8 22.8M221.7 26l-19.5 19.5M221.7 30.5l-19.5 19.5M221.7 35l-37.5 37.5M221.7 39.5l-35.5 35.5M184.2 43.6h12M184.2 51.2h12M185.4 43.3v3.5M185.4 48.6v3.6"/>
<path d="M185.4 54.1v3.5M185.4 59.4v3.6M188.2 50.5l-4 4M188.7 43.1v3.6M188.7 48.5v3.6M188.7 53.9v3.6M188.7 59.4v3.5M192.7 50.5l-8.5 8.5M196.2 43.1v3.6M196.2 48.5v3.6M196.2 53.9v3.6M196.2 59.4v3.5"/>
<path d="M197.2 50.5l-13 13M201.7 50.5l-17.5 17.5M208.2 43.2v3.5M208.2 48.6v3.6M208.2 54v3.6M208.2 59.4v3.6M221.7 43.9l-31 31.1M221.7 48.5l-26.5 26.5M221.7 53l-22 22M221.7 57.4l-17.5 17.6M184.2 66.6h1.8M184.2 65.4h1.8"/>
<path d="M185.4 64.9v3.5M185.4 70.3v3.5M185.4 75.6v3.6M185.8 79.9l-1.6 1.5M187.8 66.6h3.5M187.8 65.4h3.5M188.7 64.8v3.5M188.7 70.2v3.5M188.7 75.6v3.6M190.3 79.9l-6.1 6M193.2 66.6h3.5M193.2 65.4h3.5"/>
<path d="M194.8 79.9l-10.6 10.5M196.2 64.8v3.6M196.2 70.2v3.6M196.2 75.6v3.6M198.5 66.6h3.5M198.5 65.4h3.5M199.3 79.9l-15.1 15M203.7 79.9l-19.5 19.5M203.9 66.6h3.5M203.9 65.4h3.5M208.2 64.8v3.6M208.2 70.2v3.6"/>
<path d="M208.2 75.6v3.6M208.2 79.9l-24 24M209.2 66.6h3.6M209.2 65.4h3.6M212.7 79.9l-24.4 24.4M214.6 66.6h3.5M214.6 65.4h3.5M217.2 79.9l-24.4 24.4M220 66.6h1.7M220 65.4h1.7M221.7 61.9l-13.1 13.1M221.7 66.4l-8.6 8.6"/>
<path d="M221.7 70.9l-4.1 4.1M221.7 79.9l-24.4 24.4M184.2 88.2h1.7M184.2 89.4h1.8M185.4 81.1v3.5M185.4 86.4v3.6M185.4 91.9v3.5M185.4 97.3v3.5M187.8 88.2h3.5M187.8 89.4h3.5M188.7 81v3.6M188.7 86.4v3.6"/>
<path d="M188.7 91.9v3.6M188.7 97.3v3.6M193.1 88.2h3.6M193.2 89.4h3.5M196.2 81.1v3.6M196.2 86.5v3.6M196.2 91.9v3.6M196.2 97.4v3.5M198.5 88.2h3.5M198.5 89.4h3.5M203.8 88.2h3.6M203.9 89.4h3.5"/>
<path d="M208.2 81.1v3.5M208.2 86.5v3.5M208.2 91.9v3.6M208.2 97.3v3.6M209.2 88.2h3.5M209.2 89.4h3.6M214.5 88.2h3.6M214.6 89.4h3.5M219.9 88.2h1.8M220 89.4h1.7M221.7 84.4l-20 19.9M221.7 88.9l-19.5 19.5"/>
<path d="M221.7 93.3l-25.5 25.5M221.7 97.8l-22.9 22.9M184.2 103.7h12M184.2 111.2h12M185.4 102.7v3.5M185.4 108.1v3.5M185.4 113.5v3.5M185.4 118.9v1.7M186.6 110.5l-2.4 2.4M188.7 117.4l-3.2 3.2M188.7 102.7v3.6M188.7 108.2v3.5"/>
<path d="M188.7 113.6v1.8M191 110.5l-6.8 6.9M195.6 110.5l-4.9 4.9M196.2 102.8v3.5M196.2 108.2v3.6M196.2 113.6v1.8M200.1 110.5l-5 4.9M208.2 102.7v3.6M208.2 108.1v3.6M208.2 113.5v3.6M208.2 119v1.7M221.7 102.3l-18.4 18.4"/>
<path d="M221.7 106.8l-13.9 13.9M221.7 111.3l-13.5 13.5M221.7 115.8l-13.5 13.5M221.7 120.3l-13.5 13.5M221.7 124.8l-11.4 11.4M221.7 129.3l-7 6.9M221.7 133.8l-2.5 2.4"/>
</g>
<path d="M184.2 35.4l1.2-1.2h3.3v5.3h7.5v-5.4h12v-15.5h13.5v117.6h-13.5v-15.5h-12v-5.3h-7.5v5.2h-3.3l-1.2-1.2zM184.2 44.3h18v6.2h-18M196.2 43.6v7.6M184.2 75h37.5M184.2 79.9h37.5M184.2 104.3h18v6.2h-18M196.2 103.7v7.5" fill="none" stroke="#000" stroke-width=".72"/>
<g fill="none" stroke="#5f8525" stroke-width=".34">
<path d="M180.7 47.4h.9M183.4 47.4h13.7M198.9 47.4h.8M327.6 46.2v.3M327.6 47.1v4.3M327.6 51.9v.3M327.6 54.7v47M309.1 64.7h.3M310 64.7h4.3M314.9 64.7h.2M317.6 64.7h20M340.1 64.7h.2"/>
<path d="M340.9 64.7h4.4M345.9 64.7h.2M388.9 64.7l.8 5h-1.6zM309.1 91.7h.3M310 91.7h4.3M314.9 91.7h.2M317.6 91.7h20M340.1 91.7h.2M340.9 91.7h4.4M345.9 91.7h.2M180.7 107.4h.9M183.4 107.4h13.7"/>
<path d="M198.9 107.4h.8M327.6 104.2v.2M327.6 105v4.3M327.6 109.9v.3"/>
</g>
<path d="M388.9 64.7l.8 5h-1.6z" fill="#5f8525"/>
<path d="M388.1 86.7h1.6l-.8 5z" fill="none" stroke="#5f8525" stroke-width=".34"/>
<path d="M388.1 86.7h1.6l-.8 5z" fill="#5f8525"/>
<path d="M179.2 27.3l5 .8-5 .8zM346.1 64.7h45.3M388.9 64.7v27M346.1 91.7h45.3" fill="none" stroke="#5f8525" stroke-width=".34"/>
<path d="M179.2 27.3l5 .8-5 .8z" fill="#5f8525"/>
<path d="M196.2 28.1l5-.8v1.6z" fill="none" stroke="#5f8525" stroke-width=".34"/>
<path d="M196.2 28.1l5-.8v1.6z" fill="#5f8525"/>
<path d="M184.2 16l5-.8v1.7zM174.2 28.1h32M184.2 25.6v18.7M196.2 25.6v18" fill="none" stroke="#5f8525" stroke-width=".34"/>
<path d="M184.2 16l5-.8v1.7z" fill="#5f8525"/>
<path d="M197.2 15.2l5 .8-5 .9z" fill="none" stroke="#5f8525" stroke-width=".34"/>
<path d="M197.2 15.2l5 .8-5 .9z" fill="#5f8525"/>
<path d="M184.2 13.5v30.8M184.2 16h18M202.2 13.5v30.8M385.3 173.6l.8 5h-1.7z" fill="none" stroke="#5f8525" stroke-width=".34"/>
<path d="M385.3 173.6l.8 5h-1.7z" fill="#5f8525"/>
<path d="M384.4 165h1.7l-.8 5z" fill="none" stroke="#5f8525" stroke-width=".34"/>
<path d="M384.4 165h1.7l-.8 5z" fill="#5f8525"/>
<path d="M342.6 173.6h45.2M346.2 170h41.6M385.3 160v40.6M370.5 207.5l.8 5h-1.7z" fill="none" stroke="#5f8525" stroke-width=".34"/>
<path d="M370.5 207.5l.8 5h-1.7z" fill="#5f8525"/>
<path d="M369.6 201.3h1.7l-.8 5z" fill="none" stroke="#5f8525" stroke-width=".34"/>
<path d="M369.6 201.3h1.7l-.8 5z" fill="#5f8525"/>
<path d="M251.1 170l.9 5h-1.7zM370.5 196.3v21.2M360 207.5h13M361.2 206.3h11.8" fill="none" stroke="#5f8525" stroke-width=".34"/>
<path d="M251.1 170l.9 5h-1.7z" fill="#5f8525"/>
<path d="M250.3 190.5h1.7l-.9 5z" fill="none" stroke="#5f8525" stroke-width=".34"/>
<path d="M250.3 190.5h1.7l-.9 5z" fill="#5f8525"/>
<path d="M248.6 170h58.3M251.1 170v25.5M312.6 166l5-.8v1.7zM248.6 195.5h67" fill="none" stroke="#5f8525" stroke-width=".34"/>
<path d="M312.6 166l5-.8v1.7z" fill="#5f8525"/>
<path d="M337.6 165.2l5 .8-5 .9z" fill="none" stroke="#5f8525" stroke-width=".34"/>
<path d="M337.6 165.2l5 .8-5 .9z" fill="#5f8525"/>
<path d="M312.6 163.5v10.1M312.6 166h30M342.6 163.5v10.1" fill="none" stroke="#5f8525" stroke-width=".34"/>
<path d="M166.9 146.8v30h-1.3M149.2 176.8h1.4M150.9 176.8h.3M151.6 176.8h5.1M157.7 176.8h.9M159.6 176.8h5M165 176.8h.3" fill="none" stroke="#5f8525" stroke-width=".72"/>
<path d="M165.3 166.8h3.3l-1.7 10z" fill="#5f8525"/>
<path d="M149.2 146.8v30M165.3 166.8h3.3l-1.7 10z" fill="none" stroke="#5f8525" stroke-width=".72"/>
<path d="M147.6 166.8h3.3l-1.7 10z" fill="#5f8525"/>
<path d="M146.7 176.8h2.5M147.6 166.8h3.3l-1.7 10zM166.9 176.8h2.5" fill="none" stroke="#5f8525" stroke-width=".72"/>
<g fill="none" stroke="#000" stroke-width=".34">
<path d="M30.3 145.5l-.7 .7M31.4 149l-1.8 1.7M31.7 153.1l-2.1 2.1M32.1 157.3l-2.5 2.4M39.8 145l-4 4M40.4 157.9l-10.8 10.8M40.8 153l-4.2 4.2M41.2 148.1l-5 5M47.3 160l-17.7 17.7M47.3 146.5l-1.5 1.6M47.3 151l-2 2M47.3 155.5l-2.4 2.4"/>
<path d="M31.5 161.9l-1.9 .3M31.5 160.7l-1.9 .3M31.6 165.8l-2 .4M31.6 160.6l-2 .4M33.6 160.2l-4 4M37.5 161.3l-4 .3M37.5 160.1l-4 .3M37.5 165.2l-3.9 .3M37.5 160.1l-3.9 .3M39.4 161.3l4 .3M39.5 165.2l3.9 .3M42.6 160.1l-13 13.1"/>
<path d="M43.4 160.4l-4-.3 4 .3M45.4 161.9l1.9 .3M45.4 165.8l1.9 .4M47.3 164.5l-17.7 17.7M47.3 169l-17.7 17.6M47.3 173.4l-5 5.1M47.3 160.9l-1.9-.2 1.9 .3M34.7 195l-5.1 5.1M34.7 199.5l-5.1 5.1M34.8 190.4l-5.2 5.2M36.8 184l-7.2 7.1M34.7 204l-5.1 5.1"/>
<path d="M34.7 208.4l-5.1 5.2M34.7 212.9l-5.1 5.2M34.7 217.4l-5.1 5.1M35.1 221.6l-5.5 5.5M36.2 224.9l-6.6 6.7M38 227.7l-8.4 8.4M40.2 230l-10.6 10.5M42.9 231.8l-13.3 13.2M46.1 233l-16.5 16.5M47.3 236.3l-13.4 13.4M29.6 247.7l2 .4M29.6 248.9l2 .4"/>
<path d="M29.6 243.8l1.9 .4M29.6 249l1.9 .3M31.7 256.4l-2.1 2.1M32.2 251.4l-2.6 2.6M33.5 244.5l3.9 .3M33.5 249.6l4 .3M33.6 248.3l3.9 .3M33.6 249.5l3.9 .3M40.4 252.2l-4.1 4.1M40.8 256.3l-5 4.9M43.4 244.5l-4 .3M43.4 248.3l-3.9 .3"/>
<path d="M43.4 249.5l-3.9 .3 3.9-.2M44.7 249.6l.2 2.5M45.1 254.6l.4 4.9M47.3 240.8l-10.6 10.6M47.3 245.3l-4.5 4.5M47.3 254.3l-2.1 2M47.3 258.7l-1.7 1.7M47.3 249.8l-2.4 2.4M47.3 247.7l-1.9 .4M47.3 249l-1.9 .3M47.3 243.8l-1.9 .4M31.3 261.3l-1.7 1.7"/>
<path d="M41.1 260.5l-4.5 4.4M41.5 264.6l-.4 .3M45.8 262.1l.2 2.4M47.3 263.2l-1.3 1.3"/>
</g>
<g fill="none" stroke="#000" stroke-width=".72">
<path d="M31 145.5l-1.4 .1v118.7l1.4 .2M35.5 145l1.3 14.9-3.5 .4-1 .1-1.3-14.9M35.5 145l-4.5 .5M35.5 145h6M41.5 145l-1.3 14.9 3.5 .4 1 .1 1.3-14.9M41.5 145l4.5 .5M46 145.5l1.3 .1v50.7a9 9 0 0 0-6.6 8.7 9 9 0 0 0 6.6 8.7v50.6l-1.3 .2M47.3 176.7a15 15 0 0 0-12.6 14.8v27a15 15 0 0 0 12.6 14.8M31 264.5l4.5 .4M31 264.5l1.3-14.9 4.5 .4-1.3 14.9M35.5 264.9h6M46 264.5l-4.5 .4"/>
<path d="M46 264.5l-1.3-14.9-4.5 .4 1.3 14.9"/>
</g>
<path d="M106.7 207.6l.8 5h-1.6z" fill="none" stroke="#5f8525" stroke-width=".34"/>
<path d="M106.7 207.6l.8 5h-1.6z" fill="#5f8525"/>
<path d="M105.9 198h1.6l-.8 5.1z" fill="none" stroke="#5f8525" stroke-width=".34"/>
<path d="M105.9 198h1.6l-.8 5.1z" fill="#5f8525"/>
<path d="M106.7 193v24.6M91.7 207.6l.8 5h-1.6zM104.2 207.6h10.3M104.2 203.1h9.1" fill="none" stroke="#5f8525" stroke-width=".34"/>
<path d="M91.7 207.6l.8 5h-1.6z" fill="#5f8525"/>
<path d="M90.9 190.5h1.6l-.8 5z" fill="none" stroke="#5f8525" stroke-width=".34"/>
<path d="M90.9 190.5h1.6l-.8 5z" fill="#5f8525"/>
<path d="M89.2 195.5h24M91.7 185.5v32.1M75.9 202.6h1.6l-.8 5zM89.2 207.6h25.3" fill="none" stroke="#5f8525" stroke-width=".34"/>
<path d="M75.9 202.6h1.6l-.8 5z" fill="#5f8525"/>
<path d="M76.7 183.6l.8 5h-1.6z" fill="none" stroke="#5f8525" stroke-width=".34"/>
<path d="M76.7 183.6l.8 5h-1.6z" fill="#5f8525"/>
<path d="M74.2 183.6h23.9M76.7 183.6v24M60.9 202.6h1.6l-.8 5zM74.2 207.6h40.3" fill="none" stroke="#5f8525" stroke-width=".34"/>
<path d="M60.9 202.6h1.6l-.8 5z" fill="#5f8525"/>
<path d="M61.7 170.1l.8 4.9h-1.6z" fill="none" stroke="#5f8525" stroke-width=".34"/>
<path d="M61.7 170.1l.8 4.9h-1.6z" fill="#5f8525"/>
<g fill="none" stroke="#5f8525" stroke-width=".34">
<path d="M45 130.9l5.1-.2-.2 1.6zM33 141.8l.1 .8M33.2 144.4l1.5 16.6M43.8 144.4l-1.4 16.6M44 141.8v.8M34.8 162.8l.1 .8M42.2 162.8l-.1 .8M59.2 170.1h38.9M61.7 170.1v37.5M59.2 207.6h55.3M34.7 248.9l-1.5 16.6M34.9 246.3l-.1 .8"/>
<path d="M42.1 246.3l.1 .9M42.4 249l1.4 16.6M33.1 267.3l-.1 .9M44 267.4l.1 .8"/>
</g>
<path d="M45 130.9l5.1-.2-.2 1.6z" fill="#5f8525"/>
<path d="M27 130.7l5 .2-4.8 1.4z" fill="none" stroke="#5f8525" stroke-width=".34"/>
<path d="M27 130.7l5 .2-4.8 1.4z" fill="#5f8525"/>
<path d="M22.2 132.5a74 74 0 0 1 32.7 0M31.8 128.4l1.2 13.4M45.2 128.4l-1.2 13.4M58 141.5l1.6 .1-1.2 4.9z" fill="none" stroke="#5f8525" stroke-width=".34"/>
<path d="M58 141.5l1.6 .1-1.2 4.9z" fill="#5f8525"/>
<path d="M57.1 161.4l.4 5.1-1.7-.2z" fill="none" stroke="#5f8525" stroke-width=".34"/>
<path d="M57.1 161.4l.4 5.1-1.7-.2z" fill="#5f8525"/>
<path d="M46.5 139.4l5.1-.4-.2 1.7zM59.3 136.6l-3.1 34.8M46 145.5l14.9 1.2M44.7 160.4l14.9 1.2" fill="none" stroke="#5f8525" stroke-width=".34"/>
<path d="M46.5 139.4l5.1-.4-.2 1.7z" fill="#5f8525"/>
<path d="M37.1 137.8l4.9 1.3-5.1 .3z" fill="none" stroke="#5f8525" stroke-width=".34"/>
<path d="M37.1 137.8l4.9 1.3-5.1 .3z" fill="#5f8525"/>
<path d="M248.2 49.7l.9 5h-1.7zM32 138.2l24.7 2.1M42.2 136.6l-.7 8.4M46.7 136.9l-.7 8.6" fill="none" stroke="#5f8525" stroke-width=".34"/>
<path d="M248.2 49.7l.9 5h-1.7z" fill="#5f8525"/>
<path d="M247.4 101.7h1.7l-.9 5z" fill="none" stroke="#5f8525" stroke-width=".34"/>
<path d="M247.4 101.7h1.7l-.9 5z" fill="#5f8525"/>
<path d="M245.7 49.7h81.9M248.2 49.7v57M245.7 106.7h81.9" fill="none" stroke="#5f8525" stroke-width=".34"/>
<g font-size="16.1" fill="#5f8525">
<text x="120.7" y="23.6">B</text>
<text x="13.3" y="30.9">Unten</text>
<text x="249" y="31.2">Oben</text>
<text x="253.7" y="123.2">A</text>
<text x="373.7" y="123.2">A</text>
<text x="120.7" y="141.2">B</text>
<text x="146.5" y="141.8">C</text>
<text x="164.2" y="141.8">C</text>
<text x="176" y="156.2">Schnitt B-B</text>
<text x="69.9" y="167.8">Vorne</text>
<text x="289.7" y="227.5">Schnitt A-A</text>
<text x="11.8" y="285">Schnitt C-C</text>
</g>
<g font-size="8" fill="#5f8525">
<text x="88" y="11.8">8</text>
<text x="190.7" y="14.8">12</text>
<text x="273.5" y="16.6" transform="rotate(71 273.5 16.6)">M16 x 1.</text>
<text x="324.6" y="14.7">20</text>
<text x="367.5" y="19.6" transform="rotate(-55 367.5 19.6)">12</text>
<text x="188.6" y="26.8">8</text>
<text x="279.6" y="34" transform="rotate(71 279.6 34)">5</text>
<text x="35.2" y="37.5" transform="rotate(10 35.2 37.5)">M5</text>
<text x="28.4" y="65.4" transform="rotate(-90 28.4 65.4)">20</text>
<text x="237.5" y="83.3" transform="rotate(-90 237.5 83.3)">42,8</text>
<text x="247" y="81.1" transform="rotate(-90 247 81.1)">38</text>
<text x="387.6" y="80.8" transform="rotate(-90 387.6 80.8)">18</text>
<text x="28.4" y="95.4" transform="rotate(-90 28.4 95.4)">20</text>
<text x="29.7" y="118" transform="rotate(-12 29.7 118)">M5</text>
<text x="35" y="129.4">10°</text>
<text x="356.9" y="130.5" transform="rotate(54 356.9 130.5)">R 10</text>
<text x="52.4" y="138.7" transform="rotate(5 52.4 138.7)">3</text>
<text x="302.7" y="144.6">15</text>
<text x="318.5" y="144.5">7,5</text>
<text x="56.2" y="156.4" transform="rotate(-85 56.2 156.4)">10</text>
<text x="324.6" y="164.8">20</text>
<text x="249.8" y="185.4" transform="rotate(-90 249.8 185.4)">17</text>
<text x="60.4" y="191.8" transform="rotate(-90 60.4 191.8)">25</text>
<text x="75.5" y="198.1" transform="rotate(-90 75.5 198.1)">16</text>
<text x="90.5" y="203.2" transform="rotate(-90 90.5 203.2)">8</text>
<text x="384" y="198.8" transform="rotate(-90 384 198.8)">2,4 X 45°</text>
<text x="105.4" y="206.6" transform="rotate(-90 105.4 206.6)">3</text>
<text x="369.2" y="218" transform="rotate(-90 369.2 218)">0,8 X 45°</text>
<text x="158.1" y="228.2">+0,05</text>
<text x="145.6" y="234.7">59,8 -0,15</text>
<text x="357.5" y="257.2">Deckel</text>
<text x="321.4" y="280">TDK1403-03</text>
</g>
<text font-size="8" x="391.5" y="293.5">DIN-A3</text>
<g font-size="7.7" fill="#5f8525">
<text x="142" y="218.3">O 53,1 ±0,12</text>
<text x="150.4" y="247.1">O 80</text>
</g>
<g font-size="5.6" fill="#5f8525">
<text x="331.5" y="243.8">Rd. 80</text>
<text x="302.9" y="256.1">F.Probst</text>
<text x="302.6" y="260.3">Tibor</text>
<text x="355.4" y="265.2">Tauchlampe</text>
</g>
<g font-size="4.8" fill="#5f8525">
<text x="286.4" y="255.8">15.12.2015</text>
<text x="286.3" y="259.8">12.12.2015</text>
</g>
<g font-size="4.1">
<text x="321.4" y="236.1">Maßstab:</text>
<text x="373.4" y="235.9">Gewicht: 0,097 kg</text>
<text x="321.7" y="243.4">Rohteil:</text>
<text x="373.7" y="243.9">Werkstoff: POM-C</text>
<text x="221.4" y="251.2">08</text>
<text x="221.4" y="255.4">07</text>
<text x="221.5" y="259.7">06</text>
<text x="221.5" y="263.9">05</text>
<text x="221.5" y="268.1">04</text>
<text x="221.6" y="272.5">03</text>
<text x="221.4" y="276.7">02</text>
<text x="221.7" y="281.1">01</text>
<text x="220.4" y="285.1">Zust</text>
<text x="231.3" y="285.1">Änderung</text>
<text x="256.4" y="285.1">Datum</text>
<text x="268.4" y="285.1">Name</text>
</g>
<g font-size="4.1" fill="#5f8525">
<text x="398.4" y="281.2">1/1</text>
<text x="398.6" y="276.4">1</text>
</g>
<g font-size="4" fill="#5f8525">
<text x="334.7" y="235.8">2:1 (1:1)</text>
<text x="227.8" y="250.7">-</text>
<text x="260.5" y="250.6">-</text>
<text x="271.7" y="250.7">-</text>
<text x="227.8" y="255">-</text>
<text x="260.5" y="254.9">-</text>
<text x="271.7" y="255.1">-</text>
<text x="227.8" y="263.4">-</text>
<text x="227.8" y="259.1">-</text>
<text x="260.5" y="263.3">-</text>
<text x="260.5" y="259">-</text>
<text x="271.7" y="263.5">-</text>
<text x="271.7" y="259.2">-</text>
<text x="227.8" y="267.6">-</text>
<text x="260.5" y="267.5">-</text>
<text x="271.7" y="267.8">-</text>
<text x="227.8" y="271.7">Tasche Langloch</text>
<text x="255.5" y="271.7">12.12.2015</text>
<text x="271" y="271.9">FP</text>
<text x="227.8" y="280.3">M5 Bemaßung ergänzt</text>
<text x="227.8" y="276.1">Deckelabmessungen verändert</text>
<text x="255.5" y="280.2">10.12.2015</text>
<text x="255.8" y="276.1">11.12.2015</text>
<text x="271" y="280.5">FP</text>
<text x="271" y="276.3">FP</text>
</g>
<g font-size="3.3">
<text x="282.1" y="239.9">DIN 7168 mittel</text>
<text x="305.2" y="239.9">DIN ISO 1302</text>
<text x="221.9" y="241.2">Schweißkon. A DIN EN ISO 13920</text>
<text x="288.4" y="251">Datum</text>
<text x="305.4" y="251">Name</text>
<text x="277.3" y="255">Bearb.</text>
<text x="277.4" y="263.8">Norm</text>
<text x="277.4" y="259.7">Gepr.</text>
<text x="321" y="272.8">Identnummer-Revision:</text>
<text x="402.7" y="280.7">Bl.</text>
<text x="279.5" y="285.1">EDV Nummer:</text>
<text x="321.4" y="285.1">Ers. für:</text>
<text x="365.4" y="285.1">Ers. durch:</text>
</g>
<g font-size="3.2" fill="#5f8525">
<text x="387.3" y="214.5">-0,3</text>
<text x="396.8" y="218.9">+0,5</text>
</g>
<g font-size="3.2">
<text x="221.1" y="235">&quot;Schutzvermerk nach DIN 34 beachten&quot;</text>
<text x="279.9" y="235">Allgemeintoleranz</text>
<text x="305.6" y="235">Oberfläche</text>
<text x="397.9" y="272.5">Blatt</text>
</g>
</svg>
